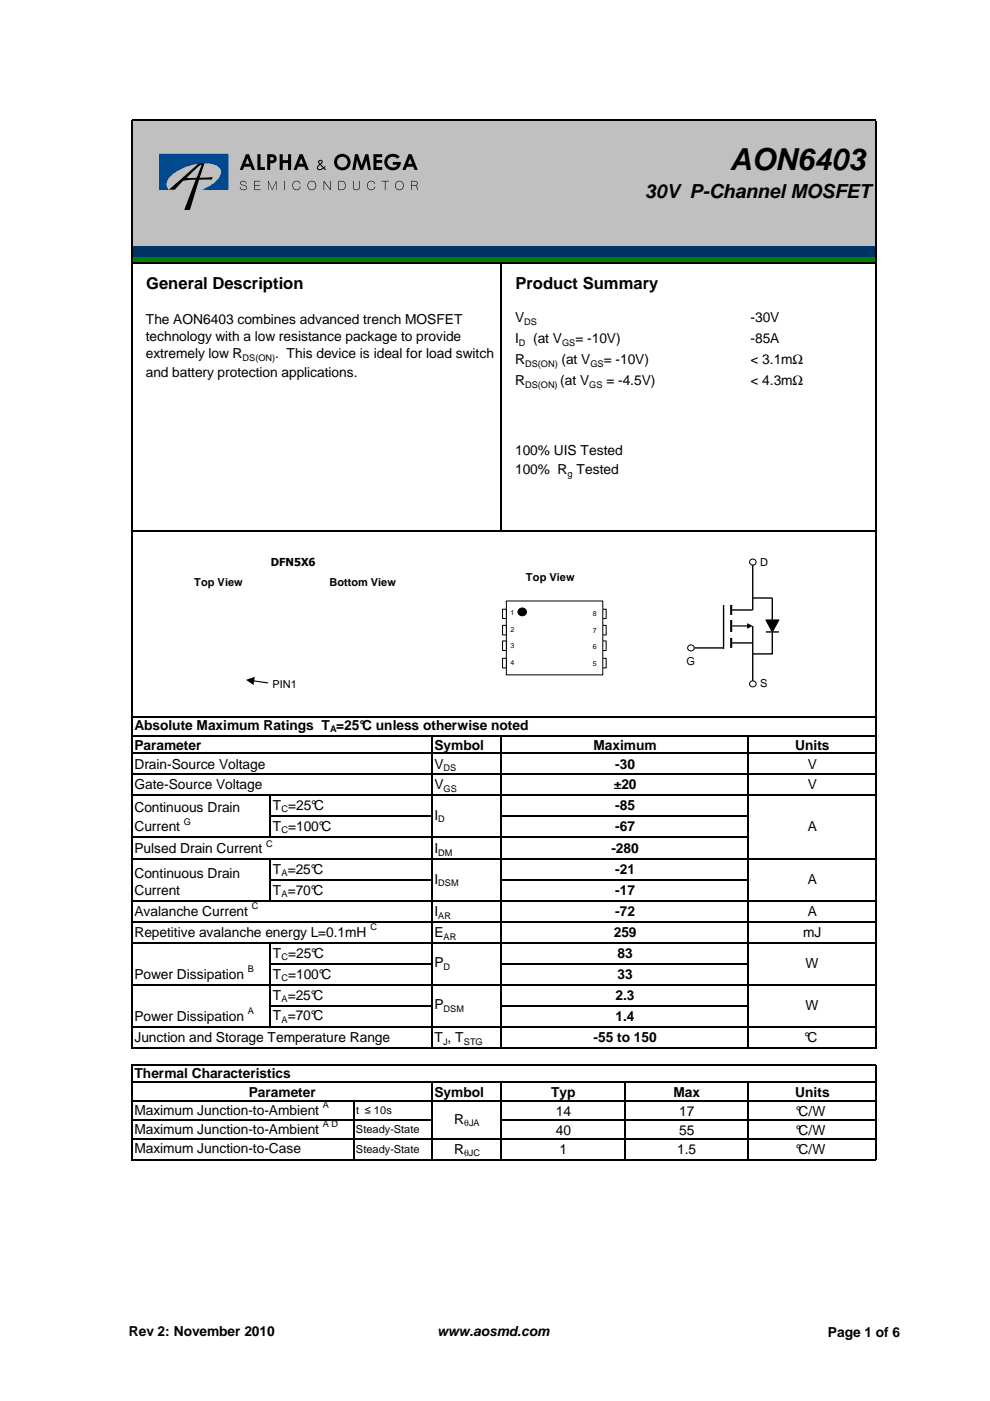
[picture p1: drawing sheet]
<svg xmlns="http://www.w3.org/2000/svg" width="210mm" height="297mm" viewBox="0 0 210 297" stroke-linecap="round" stroke-linejoin="round" font-family="sans-serif">
<path d="M27.9 25.5h157.8v26.7h-157.8z" fill="#c0c0c0"/>
<path d="M27.9 52.2h157.8v2.4h-157.8z" fill="#003365"/>
<path d="M27.9 54.5h157.8v1.3h-157.8z" fill="#008000"/>
<g fill="#fff">
<path d="M106.3 173.1h52.3v4.4h-52.3z"/>
<path d="M106.3 182.2h52.3v4.4h-52.3z"/>
<path d="M106.3 186.6h52.3v4.5h-52.3z"/>
<path d="M106.3 191h52.3v4.5h-52.3z"/>
<path d="M106.3 195.5h52.3v4.5h-52.3z"/>
</g>
<g fill="none" stroke="#000" stroke-width=".25">
<path d="M27.9 25.4v196.9M28.1 25.5h157.7M185.7 25.7v196.6M28.1 55.8h157.7M106.3 55.9v56.7M28.1 112.5h157.7M28.1 152.1h157.7M28.1 156.1h157.7M28.1 159.7h157.7M91.6 156.3v66M106.3 156.3v66M158.6 156.3v66"/>
<path d="M28.1 164.2h157.7M28.1 168.6h157.7M28.1 177.5h130.6M57.3 168.7v8.9M57.4 173.1h34.3M106.4 173.1h52.3M28.1 182.2h157.7M28.1 191h157.7M28.1 195.5h157.7M28.1 199.9h157.7M57.3 182.3v8.9M57.4 186.6h34.3"/>
<path d="M106.4 186.6h52.3M28.1 208.8h157.7M28.1 217.7h157.7M57.3 200.1v17.7M57.4 204.4h34.3M57.4 213.3h34.3M106.4 204.4h52.3M106.4 213.3h52.3M27.9 225.6v20.4M28.1 237.4h63.6M28.1 222.2h157.7M28.1 225.8h157.7"/>
<path d="M28.1 229.4h157.7M28.1 233.4h157.7M75 233.5v12.5M91.6 229.5v16.5M106.3 229.5v16.5M106.4 237.4h79.4M132.4 229.5v16.5M158.6 229.5v16.5M185.7 225.9v20.1M28.1 241.4h157.7M28.1 245.9h157.7"/>
</g>
<path d="M155 128.3v2.1M155 131.4v2.6M155 135.3v2.1" fill="none" stroke="#000" stroke-width=".44"/>
<path d="M159.6 119.6v9.7h-4.6M147.2 137.4h6.2M153.4 128.3v9.3M155 136.3h4.6M159.6 132.7v11.9M159.6 126.8h4.1v4.6M163.7 134v4.6h-4.1" fill="none" stroke="#000" stroke-width=".29"/>
<path d="M155.2 132.6h3.5v.2h-3.5zM158.4 132.1l1.2 .6-1.2 .6z" fill="#000"/>
<path d="M162.4 131.4h2.7l-1.4 2.6z" fill="#000"/>
<path d="M162.4 131.4h2.7l-1.4 2.6z" fill="none" stroke="#000" stroke-width=".22"/>
<circle cx="159.6" cy="119.2" r=".66" fill="#fff"/>
<circle cx="159.6" cy="119.2" r=".66" fill="none" stroke="#000" stroke-width=".22"/>
<circle cx="146.5" cy="137.4" r=".66" fill="#fff"/>
<circle cx="146.5" cy="137.4" r=".66" fill="none" stroke="#000" stroke-width=".22"/>
<circle cx="159.6" cy="145" r=".66" fill="#fff"/>
<circle cx="159.6" cy="145" r=".66" fill="none" stroke="#000" stroke-width=".22"/>
<path d="M162.4 134h2.7" fill="none" stroke="#000" stroke-width=".29"/>
<path d="M127.7 129.2h.8v1.9h-.8z" fill-rule="evenodd" fill="#fff"/>
<path d="M127.7 129.2h.8v1.9h-.8z" fill="none" stroke="#000" stroke-width=".21"/>
<path d="M127.7 132.6h.8v2h-.8z" fill-rule="evenodd" fill="#fff"/>
<path d="M127.7 132.6h.8v2h-.8z" fill="none" stroke="#000" stroke-width=".21"/>
<path d="M127.7 135.9h.8v2h-.8z" fill-rule="evenodd" fill="#fff"/>
<path d="M127.7 135.9h.8v2h-.8z" fill="none" stroke="#000" stroke-width=".21"/>
<path d="M127.7 139.6h.8v2h-.8z" fill-rule="evenodd" fill="#fff"/>
<path d="M127.7 139.6h.8v2h-.8z" fill="none" stroke="#000" stroke-width=".21"/>
<path d="M107.4 127.4h20.4v15.7h-20.4z" fill-rule="evenodd" fill="#fff"/>
<path d="M107.4 127.4h20.4v15.7h-20.4z" fill="none" stroke="#000" stroke-width=".21"/>
<path d="M106.6 129.2h.8v1.9h-.8z" fill-rule="evenodd" fill="#fff"/>
<path d="M106.6 129.2h.8v1.9h-.8z" fill="none" stroke="#000" stroke-width=".21"/>
<path d="M106.6 132.6h.8v2h-.8z" fill-rule="evenodd" fill="#fff"/>
<path d="M106.6 132.6h.8v2h-.8z" fill="none" stroke="#000" stroke-width=".21"/>
<path d="M106.6 135.9h.8v2h-.8z" fill-rule="evenodd" fill="#fff"/>
<path d="M106.6 135.9h.8v2h-.8z" fill="none" stroke="#000" stroke-width=".21"/>
<path d="M106.6 139.6h.8v2h-.8z" fill-rule="evenodd" fill="#fff"/>
<g fill="none" stroke="#000" stroke-width=".21">
<path d="M106.6 139.6h.8v2h-.8z"/>
<circle cx="110.8" cy="129.8" r=".87"/>
</g>
<circle cx="110.8" cy="129.8" r=".87" fill="#000"/>
<path d="M53.5 144.3l3.2 .4 .2 .1-.2 .1-3.1-.5zM52.2 144.1l1.8-.6-.2 1.7z" fill="#000"/>
<path d="M30.5 27.9h60.9v23.7h-60.9z" fill="#c0c0c0"/>
<g fill="#000">
<path d="M54.6 32.7h.6v2.7h1v.6h-1.6zM59.3 32.7h.6v1.3h1.2v-1.3h.6v3.3h-.6v-1.4h-1.2v1.4h-.6zM75.3 32.7h.6l.8 2.3 .8-2.3h.6l.6 3.3h-.7l-.3-2.1-.7 2.1h-.6l-.7-2.1-.4 2.1h-.6zM79.2 32.7h1.8v.6h-1.2v.6h1.2v.6h-1.2v.9h1.2v.6h-1.8zM81.9 33.2a1.96 1.96 0 0 1 2.8 0l-.4 .5a1.18 1.18 0 0 0-1.7-.3 1.18 1.18 0 0 0-.2 1.7 1.18 1.18 0 0 0 1.8 0l.1-.2h-1v-.6h1.7a1.75 1.75 0 0 1-2.4 1.7 1.75 1.75 0 0 1-.7-2.8z"/>
<path d="M40 37.3l2-1.9 .8-.5-1.1 2.8h-2zM35.8 40.2h1.3l.6-.7a2.61 2.61 0 0 1 2.7-1.4h1.1l-2.4 6.4h1.2l1.9-6.4h2.6l.3-.6-2.8 .2 1.1-3.2-1.1 .1-.4 .2z"/>
<path d="M52.1 32.7h.7l1.3 3.3h-.7l-.2-.7h-1.4l-.3 .7h-.7zM52.5 33.6l-.5 1.1h.9z"/>
<path d="M57.3 33.3v.7a.46 .46 0 0 0 .5 0 .46 .46 0 0 0 .2-.5zM56.7 32.7h.6a1.02 1.02 0 0 1 1.4 1 1.02 1.02 0 0 1-1.4 .9v1.4h-.6z"/>
<path d="M63.9 33.6l-.5 1.1h.9zM63.5 32.7h.7l1.3 3.3h-.7l-.3-.7h-1.3l-.3 .7h-.7z"/>
<path d="M67.6 34.4a.3 .3 0 0 0 .6 0 .3 .3 0 0 0-.6 0zM67.6 35.2a.39 .39 0 0 0 0 .6 .39 .39 0 0 0 .5 0l.3-.2-.5-.6zM67.6 34a.51 .51 0 0 1 .8 .1 .51 .51 0 0 1-.4 .8l.6 .5 .3-.2 .1 .2-.2 .2 .4 .4h-.3l-.3-.3a.73 .73 0 0 1-.8 .4 .73 .73 0 0 1-.6-.7l.5-.6-.3-.4z"/>
<path d="M71.4 34.4a1.15 1.15 0 0 0 2.3 0 1.15 1.15 0 0 0-2.3 0zM70.8 34.4a1.76 1.76 0 0 1 3.5 0 1.76 1.76 0 0 1-3.5 0z"/>
<path d="M86.9 33.6l-.4 1.1h.9zM86.6 32.7h.7l1.3 3.3h-.7l-.3-.7h-1.3l-.3 .7h-.7z"/>
</g>
<path d="M33.8 32.6h14.6v7.6h-5.6a7.2 7.2 0 0 0 3.9-3 1.64 1.64 0 0 0-1.4-2.3 10.6 10.6 0 0 0-9.5 2.9 1.72 1.72 0 0 0 0 2.4h-2z" fill="#00498f"/>
<g fill="#000">
<path d="M51 38.5a.74 .74 0 0 1 .8-.1 .74 .74 0 0 1 .5 .5h-.2a.5 .5 0 0 0-.5-.5 .5 .5 0 0 0-.4 .7l.4 .1a.6 .6 0 0 1 .7 .7 .6 .6 0 0 1-.8 .4 .67 .67 0 0 1-.7-.7h.2a.6 .6 0 0 0 .6 .6 .6 .6 0 0 0 .6-.6l-.6-.3a.53 .53 0 0 1-.6-.2 .53 .53 0 0 1 0-.6zM53.9 38.4h1.3v.1h-1.2v.7h1.1v.2h-1.1v.8h1.2v.1h-1.3zM62.2 38.6a.83 .83 0 0 1 .9-.3 .83 .83 0 0 1 .6 .7h-.1a.79 .79 0 0 0-1.1-.5 .79 .79 0 0 0-.3 1.2 .72 .72 0 0 0 .7 .5 .72 .72 0 0 0 .7-.6h.1a.91 .91 0 0 1-1.2 .7 .91 .91 0 0 1-.4-1.4zM74.8 38.4h.2v1.2a.6 .6 0 0 0 .6 .6 .6 .6 0 0 0 .6-.6v-1.2h.1v1.2a.73 .73 0 0 1-.7 .7 .73 .73 0 0 1-.8-.7zM78.1 38.6a.83 .83 0 0 1 .8-.3 .83 .83 0 0 1 .6 .7h-.1a.79 .79 0 0 0-1.1-.5 .79 .79 0 0 0-.3 1.2 .72 .72 0 0 0 .8 .5 .72 .72 0 0 0 .6-.6h.1a.91 .91 0 0 1-1.2 .7 .91 .91 0 0 1-.4-1.4zM80.9 38.4h1.5v.1h-.7v1.8h-.1v-1.8h-.7zM56.8 38.4l.9 1.7 .9-1.7v1.9l-.1-1.7-.7 1.7-.9-1.7-.1 1.7zM60.3 38.4h.1v1.9h-.1zM68.6 38.4l1.4 1.7v-1.7h.1v1.9l-1.4-1.7v1.7h-.1z"/>
<path d="M65.3 39.3a.84 .84 0 0 1 1.6 0 .84 .84 0 0 1-1.6 0zM65.2 39.3a.97 .97 0 0 0 1.9 0 .97 .97 0 0 0-1.9 0z"/>
<path d="M83.8 39.3a.85 .85 0 0 1 1.7 0 .85 .85 0 0 1-1.7 0zM83.7 39.3a1 1 0 0 0 2 0 1 1 0 0 0-2 0z"/>
<path d="M87.3 38.5h.6a.42 .42 0 0 1 .5 .4 .42 .42 0 0 1-.5 .4h-.6zM87.2 38.4v1.9h.1v-.9l1 .1 .1 .7 .2 .1-.1-.7-.2-.2a.54 .54 0 0 0 .2-.7 .54 .54 0 0 0-.6-.3z"/>
<path d="M71.9 38.5h.6a.87 .87 0 0 1 .7 .8 .87 .87 0 0 1-.7 .9h-.6zM71.7 38.4v1.9h.8a.99 .99 0 0 0 .8-1 .99 .99 0 0 0-.8-.9z"/>
</g>
<text font-size="6.4" x="154.7" y="36.1">AON6403</text>
<text font-size="4.1" x="136.7" y="42.1">30V P-Channel MOSFET</text>
<g font-size="3.5">
<text x="31" y="61.3">General Description</text>
<text x="109.3" y="61.3">Product Summary</text>
</g>
<g font-size="2.9">
<text x="30.9" y="68.8">The AON6403 combines advanced trench MOSFET</text>
<text x="109.2" y="68.3">V</text>
<text x="159.1" y="68.3">-30V</text>
<text x="30.9" y="72.4">technology with a low resistance package to provide</text>
<text x="30.9" y="76">extremely low R</text>
<text x="58.3" y="76">. This device is ideal for load switch</text>
<text x="109.2" y="72.8">I</text>
<text x="109.2" y="77.2">R</text>
<text x="113" y="72.8">(at V</text>
<text x="119" y="77.2">(at V</text>
<text x="122" y="72.8">= -10V)</text>
<text x="128" y="77.2">= -10V)</text>
<text x="159.1" y="72.8">-85A</text>
<text x="159.1" y="77.2">&lt; 3.1mΩ</text>
<text x="30.9" y="79.9">and battery protection applications.</text>
<text x="109.2" y="81.7">R</text>
<text x="118.8" y="81.7">(at V</text>
<text x="128.6" y="81.7">= -4.5V)</text>
<text x="159.1" y="81.7">&lt; 4.3mΩ</text>
<text x="109.2" y="96.5">100% UIS Tested</text>
<text x="109.2" y="100.5">100% R Tested</text>
<text x="28.5" y="154.7">Absolute Maximum Ratings T =25°C unless otherwise noted</text>
<text x="28.5" y="158.9">Parameter</text>
<text x="92.1" y="158.9">Symbol</text>
<text x="125.9" y="158.9">Maximum</text>
<text x="168.6" y="158.9">Units</text>
<text x="28.5" y="167.4">Gate-Source Voltage</text>
<text x="28.5" y="162.9">Drain-Source Voltage</text>
<text x="92.1" y="162.9">V</text>
<text x="92.1" y="167.4">V</text>
<text x="130.1" y="167.4">±20</text>
<text x="130.4" y="162.9">-30</text>
<text x="171.3" y="162.9">V</text>
<text x="171.3" y="167.4">V</text>
<text x="28.5" y="172.1">Continuous Drain</text>
<text x="57.9" y="171.7">T =25°C</text>
<text x="92.1" y="173.8">I</text>
<text x="130.4" y="171.8">-85</text>
<text x="28.5" y="176.3">Current</text>
<text x="57.9" y="176.1">T =100°C</text>
<text x="130.4" y="176.3">-67</text>
<text x="171.3" y="176.3">A</text>
<text x="28.5" y="180.9">Pulsed Drain Current</text>
<text x="57.9" y="185.3">T =25°C</text>
<text x="92.1" y="180.9">I</text>
<text x="129.6" y="180.9">-280</text>
<text x="130.4" y="185.4">-21</text>
<text x="28.5" y="189.8">Current</text>
<text x="28.5" y="186.2">Continuous Drain</text>
<text x="57.9" y="189.7">T =70°C</text>
<text x="92.1" y="187.3">I</text>
<text x="130.4" y="189.8">-17</text>
<text x="171.3" y="187.5">A</text>
<text x="28.5" y="194.3">Avalanche Current</text>
<text x="92.1" y="194.3">I</text>
<text x="130.4" y="194.3">-72</text>
<text x="171.3" y="194.3">A</text>
<text x="28.5" y="198.7">Repetitive avalanche energy L=0.1mH</text>
<text x="57.9" y="203">T =25°C</text>
<text x="92.1" y="198.7">E</text>
<text x="130.1" y="198.7">259</text>
<text x="130.9" y="203.2">83</text>
<text x="170.3" y="198.7">mJ</text>
<text x="28.5" y="207.6">Power Dissipation</text>
<text x="57.9" y="207.5">T =100°C</text>
<text x="92.1" y="205.1">P</text>
<text x="130.9" y="207.6">33</text>
<text x="170.8" y="205.3">W</text>
<text x="57.9" y="211.9">T =25°C</text>
<text x="92.1" y="214">P</text>
<text x="130.5" y="212">2.3</text>
<text x="170.8" y="214.2">W</text>
<text x="28.5" y="220.9">Junction and Storage Temperature Range</text>
<text x="28.5" y="216.5">Power Dissipation</text>
<text x="57.9" y="216.4">T =70°C</text>
<text x="92.1" y="220.9">T , T</text>
<text x="125.9" y="220.9">-55 to 150</text>
<text x="130.5" y="216.5">1.4</text>
<text x="170.6" y="220.9">°C</text>
<text x="28.5" y="228.6">Thermal Characteristics</text>
<text x="52.7" y="232.6">Parameter</text>
<text x="92.1" y="232.6">Symbol</text>
<text x="116.8" y="232.6">Typ</text>
<text x="142.8" y="232.6">Max</text>
<text x="168.6" y="232.6">Units</text>
<text x="28.5" y="236.4">Maximum Junction-to-Ambient</text>
<text x="96.3" y="238.3">R</text>
<text x="117.9" y="236.6">14</text>
<text x="144" y="236.6">17</text>
<text x="168.7" y="236.6">°C/W</text>
<text x="28.5" y="240.4">Maximum Junction-to-Ambient</text>
<text x="28.5" y="244.6">Maximum Junction-to-Case</text>
<text x="96.3" y="244.6">R</text>
<text x="117.9" y="240.6">40</text>
<text x="118.7" y="244.6">1</text>
<text x="143.6" y="244.6">1.5</text>
<text x="144" y="240.6">55</text>
<text x="168.7" y="240.6">°C/W</text>
<text x="168.7" y="244.6">°C/W</text>
<text x="27.3" y="283.2">Rev 2: November 2010</text>
<text x="92.7" y="283.2">www.aosmd.com</text>
<text x="175.5" y="283.4">Page 1 of 6</text>
</g>
<g font-size="2.3">
<text x="41.1" y="124.2">Top View</text>
<text x="57.4" y="120">DFN5X6</text>
<text x="69.8" y="124.2">Bottom View</text>
<text x="111.5" y="123.1">Top View</text>
<text x="161.2" y="120">D</text>
<text x="145.6" y="141">G</text>
<text x="57.8" y="145.8">PIN1</text>
<text x="161.2" y="145.8">S</text>
<text x="75.5" y="236.3">t ≤ 10s</text>
<text x="75.5" y="240.3">Steady-State</text>
<text x="75.5" y="244.5">Steady-State</text>
</g>
<g font-size="1.9">
<text x="111.2" y="68.9">DS</text>
<text x="51.4" y="76.5">DS(ON)</text>
<text x="110" y="73.3">D</text>
<text x="111.3" y="77.8">DS(ON)</text>
<text x="119.2" y="73.3">GS</text>
<text x="125.2" y="77.8">GS</text>
<text x="111.3" y="82.2">DS(ON)</text>
<text x="124.9" y="82.2">GS</text>
<text x="120.4" y="101">g</text>
<text x="70" y="155.3">A</text>
<text x="94.1" y="163.5">DS</text>
<text x="94.1" y="167.9">GS</text>
<text x="59.7" y="172.3">C</text>
<text x="39" y="174.8">G</text>
<text x="56.4" y="179.5">C</text>
<text x="59.7" y="176.7">C</text>
<text x="92.9" y="174.3">D</text>
<text x="59.7" y="185.8">A</text>
<text x="92.9" y="181.5">DM</text>
<text x="59.7" y="190.2">A</text>
<text x="92.9" y="187.9">DSM</text>
<text x="53.4" y="192.8">C</text>
<text x="78.5" y="197.3">C</text>
<text x="92.9" y="194.8">AR</text>
<text x="59.7" y="203.6">C</text>
<text x="94.1" y="199.3">AR</text>
<text x="52.5" y="206.2">B</text>
<text x="59.7" y="208">C</text>
<text x="94.1" y="205.7">D</text>
<text x="52.5" y="215.1">A</text>
<text x="59.7" y="212.5">A</text>
<text x="94.1" y="214.5">DSM</text>
<text x="59.7" y="216.9">A</text>
<text x="93.9" y="221.5">J</text>
<text x="98.3" y="221.5">STG</text>
<text x="68.5" y="239">A D</text>
<text x="68.5" y="234.9">A</text>
<text x="98.4" y="238.8">θJA</text>
<text x="98.4" y="245.2">θJC</text>
</g>
<g font-size="1.5">
<text x="108.2" y="130.3">1</text>
<text x="125.7" y="130.6">8</text>
<text x="108.2" y="133.9">2</text>
<text x="108.2" y="137.3">3</text>
<text x="125.7" y="134.2">7</text>
<text x="125.7" y="137.5">6</text>
<text x="108.2" y="140.9">4</text>
<text x="125.7" y="141.1">5</text>
</g>
</svg>
